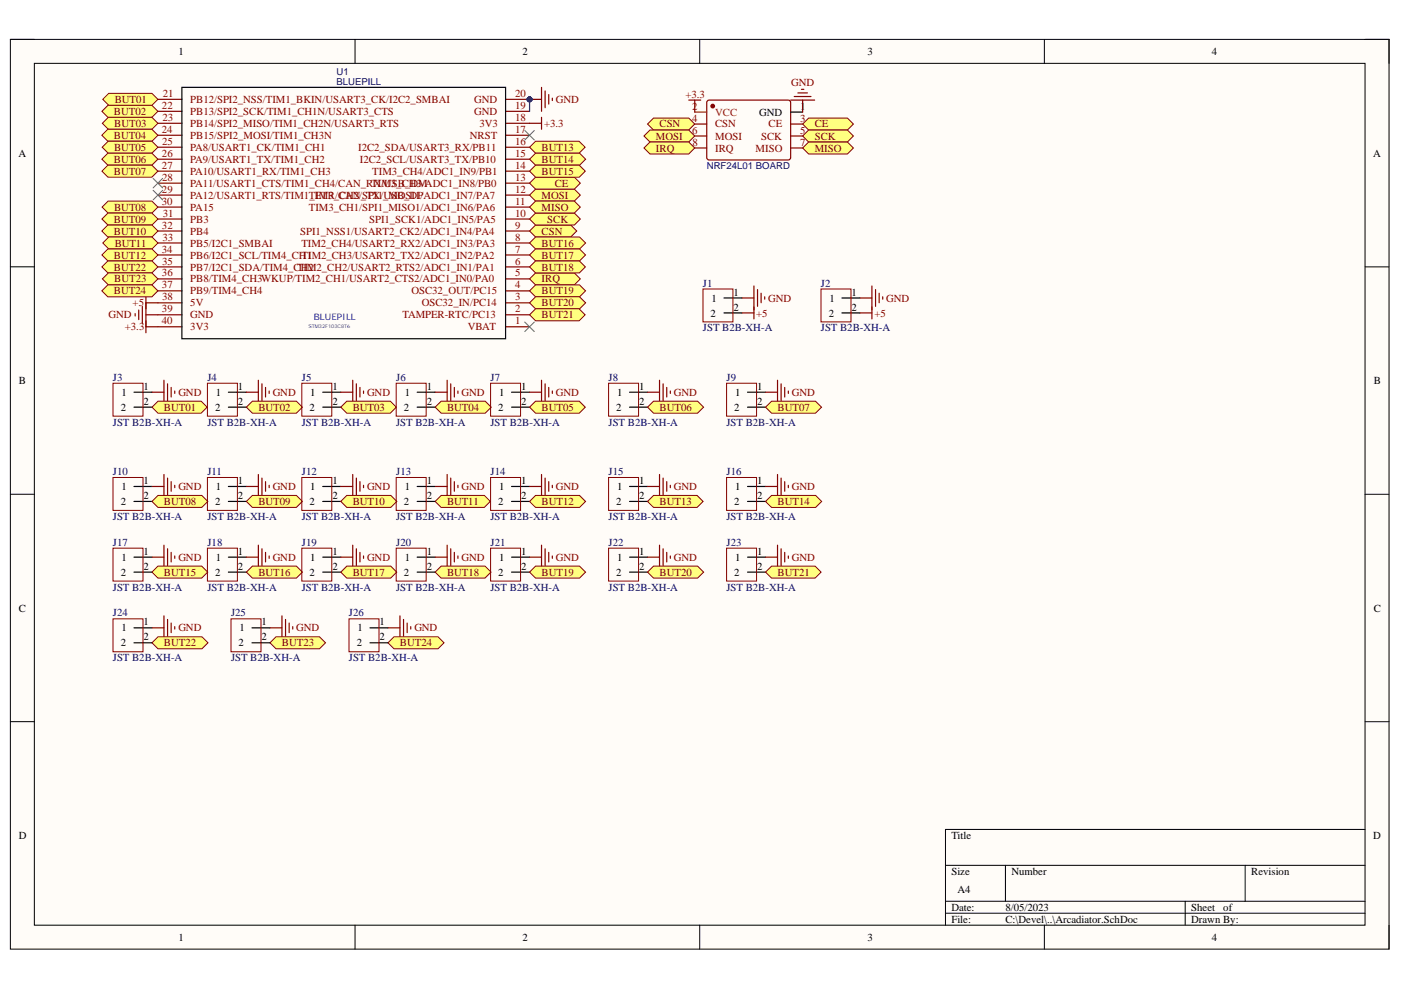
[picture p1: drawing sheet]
<svg xmlns="http://www.w3.org/2000/svg" width="297mm" height="210mm" viewBox="0 0 297 210" stroke-linecap="round" stroke-linejoin="round" font-family="sans-serif">
<path d="M2.2 8.4h292.3v192.8h-292.3z" fill-rule="evenodd" fill="#fffcf8"/>
<path d="M2.2 8.4h292.3v192.8h-292.3z" fill="none" stroke="#000" stroke-width=".21"/>
<path d="M7.3 13.4h282.1v182.8h-282.1z" fill-rule="evenodd" fill="#fffcf8"/>
<g fill="none" stroke="#000" stroke-width=".21">
<path d="M2.2 8.4h5.1M7.3 13.4h282.1v182.8h-282.1zM75.3 8.4v5M148.4 8.4v5M221.4 8.4v5M289.4 8.4h5.1v5M2.2 56.6h5.1M289.4 56.6h5.1M2.2 104.8h5.1M289.4 104.8h5.1M2.2 153h5.1M289.4 153h5.1"/>
<path d="M289.4 175.9h-88.9v20.3M75.3 196.2v5M148.4 196.2v5M200.5 183.5h88.9M200.5 191.1h88.9M200.5 193.6h88.9M213.2 183.5v7.6M221.4 196.2v5M251.3 191.1v5.1M264 183.5v7.6M294.5 196.2v5"/>
</g>
<circle cx="112.3" cy="21.1" r=".51" fill="#000080"/>
<circle cx="112.3" cy="21.1" r=".51" fill="none" stroke="#000080" stroke-width=".21"/>
<g fill="none" stroke="#800" stroke-width=".25">
<path d="M107.2 38.8h5.1M107.2 36.3h5.1M107.2 33.8h5.1M107.2 31.2h5.1M107.2 28.7h5.1M107.2 26.1h5.1M107.2 23.6h5.1M107.2 21.1h5.1M107.2 59.1h5.1M107.2 56.6h5.1M107.2 54.1h5.1M107.2 51.5h5.1"/>
<path d="M107.2 49h5.1M107.2 46.4h5.1M107.2 43.9h5.1M107.2 41.4h5.1M107.2 69.3h5.1M107.2 66.7h5.1M107.2 64.2h5.1M107.2 61.7h5.1"/>
</g>
<circle cx="112.3" cy="21.1" r=".51" fill="#000080"/>
<circle cx="112.3" cy="21.1" r=".51" fill="none" stroke="#000080" stroke-width=".21"/>
<g fill="none" stroke="#800" stroke-width=".25">
<path d="M33.5 21.1h5.1M33.5 23.6h5.1M33.5 26.1h5.1M33.5 28.7h5.1M33.5 31.2h5.1M33.5 33.8h5.1M33.5 36.3h5.1M33.5 38.8h5.1M149.9 21.5l.4-.3 17.1 .1 .2 .4v12l-.5 .2-17-.1-.3-.4zM33.5 41.4h5.1M33.5 43.9h5.1M33.5 46.4h5.1"/>
<path d="M33.5 49h5.1M33.5 51.5h5.1M33.5 54.1h5.1M33.5 56.6h5.1M33.5 59.1h5.1M33.5 61.7h5.1M33.5 64.2h5.1M33.5 66.7h5.1M33.5 69.3h5.1"/>
</g>
<path d="M38.6 18.5h68.6v53.3h-68.6z" fill="none" stroke="#000" stroke-width=".25"/>
<path d="M32.5 37.8l2 2M34.5 37.8l-2 2M32.5 40.4l2 2M34.5 40.4l-2 2" fill="none" stroke="#3c3" stroke-width=".21"/>
<circle cx="151.1" cy="22.5" r=".38" fill="#800"/>
<g fill="none" stroke="#800" stroke-width=".25">
<path d="M147.3 31.4h2.5M147.3 26.3h2.5M147.3 28.8h2.5M167.6 31.4h2.6M167.6 26.3h2.6M167.6 28.8h2.6"/>
<circle cx="151.1" cy="22.5" r=".38"/>
</g>
<path d="M147.3 23.8h2.5" fill="none" stroke="#f00" stroke-width=".25"/>
<path d="M167.6 23.8h2.6" fill="none" stroke="#000" stroke-width=".25"/>
<path d="M146 21.2h2.6M147.3 21.2v2.6M30.9 68v2.6M30.9 69.3h2.6" fill="none" stroke="#800000" stroke-width=".25"/>
<path d="M137.3 26.3l1.3-1.3h7.4l1.3 1.3-1.3 1.3h-7.4z" fill-rule="evenodd" fill="#ffff80"/>
<path d="M137.3 26.3l1.3-1.3h7.4l1.3 1.3-1.3 1.3h-7.4z" fill="none" stroke="#800000" stroke-width=".21"/>
<path d="M136.5 28.8l1.3-1.2h8.2l1.3 1.2-1.3 1.3h-8.2z" fill-rule="evenodd" fill="#ffff80"/>
<path d="M136.5 28.8l1.3-1.2h8.2l1.3 1.2-1.3 1.3h-8.2z" fill="none" stroke="#800000" stroke-width=".21"/>
<path d="M136.5 31.4l1.3-1.3h8.2l1.3 1.3-1.3 1.2h-8.2z" fill-rule="evenodd" fill="#ffff80"/>
<path d="M136.5 31.4l1.3-1.3h8.2l1.3 1.3-1.3 1.2h-8.2z" fill="none" stroke="#800000" stroke-width=".21"/>
<path d="M170.2 26.3l1.2-1.3h8.3l1.2 1.3-1.2 1.3h-8.3z" fill-rule="evenodd" fill="#ffff80"/>
<path d="M170.2 26.3l1.2-1.3h8.3l1.2 1.3-1.2 1.3h-8.3z" fill="none" stroke="#800000" stroke-width=".21"/>
<path d="M170.2 28.8l1.2-1.2h8.3l1.2 1.2-1.2 1.3h-8.3z" fill-rule="evenodd" fill="#ffff80"/>
<path d="M170.2 28.8l1.2-1.2h8.3l1.2 1.2-1.2 1.3h-8.3z" fill="none" stroke="#800000" stroke-width=".21"/>
<path d="M170.2 31.4l1.2-1.3h8.3l1.2 1.3-1.2 1.2h-8.3z" fill-rule="evenodd" fill="#ffff80"/>
<path d="M170.2 31.4l1.2-1.3h8.3l1.2 1.3-1.2 1.2h-8.3z" fill="none" stroke="#800000" stroke-width=".21"/>
<path d="M114.8 18.5v5.1M115.6 19.3v3.5M169.2 19.7h2M169.9 18.9h.5M112.3 21.1h2.5M116.3 20.1v2M117.1 20.8v.5M167.6 21.2h5.1M168.4 20.5h3.6M170.2 21.2v2.6" fill="none" stroke="#800000" stroke-width=".25"/>
<circle cx="112.3" cy="21.1" r=".51" fill="#000080"/>
<circle cx="112.3" cy="21.1" r=".51" fill="none" stroke="#000080" stroke-width=".21"/>
<path d="M112.3 26.1h2.5M114.8 24.9v2.5M30.9 62.9v2.6M30.9 64.2h2.6" fill="none" stroke="#800000" stroke-width=".25"/>
<path d="M111.3 27.7l2 2M113.3 27.7l-2 2M111.3 68.3l2 2M113.3 68.3l-2 2" fill="none" stroke="#3c3" stroke-width=".21"/>
<path d="M112.3 49l1.2-1.3h7.5l1.3 1.3-1.3 1.3h-7.5z" fill-rule="evenodd" fill="#ffff80"/>
<path d="M112.3 49l1.2-1.3h7.5l1.3 1.3-1.3 1.3h-7.5z" fill="none" stroke="#800000" stroke-width=".21"/>
<path d="M112.3 41.4l1.2-1.3h8.3l1.2 1.3-1.2 1.2h-8.3z" fill-rule="evenodd" fill="#ffff80"/>
<path d="M112.3 41.4l1.2-1.3h8.3l1.2 1.3-1.2 1.2h-8.3z" fill="none" stroke="#800000" stroke-width=".21"/>
<path d="M112.3 38.8l1.2-1.2h8.3l1.2 1.2-1.2 1.3h-8.3z" fill-rule="evenodd" fill="#ffff80"/>
<path d="M112.3 38.8l1.2-1.2h8.3l1.2 1.2-1.2 1.3h-8.3z" fill="none" stroke="#800000" stroke-width=".21"/>
<path d="M112.3 46.4l1.2-1.2h8.3l1.2 1.2-1.2 1.3h-8.3z" fill-rule="evenodd" fill="#ffff80"/>
<path d="M112.3 46.4l1.2-1.2h8.3l1.2 1.2-1.2 1.3h-8.3z" fill="none" stroke="#800000" stroke-width=".21"/>
<path d="M113.5 42.6h8.3l1.2 1.3-1.2 1.3h-8.3l-1.2-1.3z" fill-rule="evenodd" fill="#ffff80"/>
<path d="M113.5 42.6h8.3l1.2 1.3-1.2 1.3h-8.3l-1.2-1.3z" fill="none" stroke="#800000" stroke-width=".21"/>
<path d="M112.3 59.1l1.2-1.2h8.3l1.2 1.2-1.2 1.3h-8.3z" fill-rule="evenodd" fill="#ffff80"/>
<path d="M112.3 59.1l1.2-1.2h8.3l1.2 1.2-1.2 1.3h-8.3zM149 61.3h6.4v6.9h-6.4z" fill="none" stroke="#800000" stroke-width=".21"/>
<path d="M153.5 63.2h3.8M153.5 66.3h3.8" fill="none" stroke="#000" stroke-width=".25"/>
<path d="M28.7 66.5v.5M29.4 65.7v2.1M30.2 65v3.5M30.9 64.2v5.1M30.9 66.7h2.6" fill="none" stroke="#800000" stroke-width=".25"/>
<path d="M112.3 21.1v2.5" fill="none" stroke="#000080" stroke-width=".25"/>
<circle cx="112.3" cy="21.1" r=".51" fill="#000080"/>
<circle cx="112.3" cy="21.1" r=".51" fill="none" stroke="#000080" stroke-width=".21"/>
<path d="M178.5 63.2h3.8M178.5 66.3h3.8M28.4 83.2h3.8M28.4 86.3h3.8" fill="none" stroke="#000" stroke-width=".25"/>
<path d="M174.1 61.3h6.3v6.9h-6.3zM24 81.3h6.3v6.9h-6.3z" fill="none" stroke="#800000" stroke-width=".21"/>
<g fill="none" stroke="#800000" stroke-width=".25">
<path d="M157.3 66.3h2.5M157.3 63.2h2.5M159.8 60.6v7M160.6 61.4v3.5M161.4 62.2v2M162.1 62.9v.5M182.3 66.3h2.6M182.3 63.2h2.6M184.9 60.6v7M185.6 61.4v3.6M186.4 62.2v2M187.2 62.9v.5"/>
<path d="M32.2 83.2h2.6M34.8 80.6v5.1M35.5 81.4v3.5M36.3 82.1v2.1M37.1 82.9v.5"/>
</g>
<path d="M32.2 86.3l1.3-1.2h9.1l1.3 1.2-1.3 1.3h-9.1z" fill-rule="evenodd" fill="#ffff80"/>
<path d="M32.2 86.3l1.3-1.2h9.1l1.3 1.2-1.3 1.3h-9.1zM44 81.3h6.3v6.9h-6.3z" fill="none" stroke="#800000" stroke-width=".21"/>
<path d="M48.4 83.2h3.8M48.4 86.3h3.8" fill="none" stroke="#000" stroke-width=".25"/>
<path d="M52.2 83.2h2.6M54.8 80.6v5.1M55.5 81.4v3.5M56.3 82.1v2.1M57.1 82.9v.5" fill="none" stroke="#800000" stroke-width=".25"/>
<path d="M52.2 86.3l1.3-1.2h9.3l1.3 1.2-1.3 1.3h-9.3z" fill-rule="evenodd" fill="#ffff80"/>
<path d="M52.2 86.3l1.3-1.2h9.3l1.3 1.2-1.3 1.3h-9.3zM64 81.3h6.3v6.9h-6.3z" fill="none" stroke="#800000" stroke-width=".21"/>
<path d="M68.4 83.2h3.8M68.4 86.3h3.9" fill="none" stroke="#000" stroke-width=".25"/>
<path d="M72.2 83.2h2.6M74.8 80.6v5.1M75.6 81.4v3.5M76.3 82.1v2.1M77.1 82.9v.5" fill="none" stroke="#800000" stroke-width=".25"/>
<path d="M72.3 86.3l1.2-1.2h9.3l1.2 1.2-1.2 1.3h-9.3z" fill-rule="evenodd" fill="#ffff80"/>
<path d="M72.3 86.3l1.2-1.2h9.3l1.2 1.2-1.2 1.3h-9.3zM84 81.3h6.4v6.9h-6.4z" fill="none" stroke="#800000" stroke-width=".21"/>
<path d="M88.5 83.2h3.8M88.5 86.3h3.8" fill="none" stroke="#000" stroke-width=".25"/>
<path d="M92.3 83.2h2.5M94.8 80.6v5.1M95.6 81.4v3.5M96.3 82.1v2.1M97.1 82.9v.5" fill="none" stroke="#800000" stroke-width=".25"/>
<path d="M92.3 86.3l1.2-1.2h9.4l1.3 1.2-1.3 1.3h-9.4z" fill-rule="evenodd" fill="#ffff80"/>
<path d="M92.3 86.3l1.2-1.2h9.4l1.3 1.2-1.3 1.3h-9.4zM104 81.3h6.4v6.9h-6.4z" fill="none" stroke="#800000" stroke-width=".21"/>
<path d="M108.5 83.2h3.8M108.5 86.3h3.8" fill="none" stroke="#000" stroke-width=".25"/>
<path d="M112.3 83.2h2.5M114.8 80.6v5.1M115.6 81.4v3.5M116.3 82.1v2.1M117.1 82.9v.5" fill="none" stroke="#800000" stroke-width=".25"/>
<path d="M112.3 86.3l1.2-1.2h9.3l1.3 1.2-1.3 1.3h-9.3z" fill-rule="evenodd" fill="#ffff80"/>
<path d="M112.3 86.3l1.2-1.2h9.3l1.3 1.2-1.3 1.3h-9.3zM129 81.3h6.4v6.9h-6.4z" fill="none" stroke="#800000" stroke-width=".21"/>
<path d="M133.5 83.2h3.8M133.5 86.3h3.8" fill="none" stroke="#000" stroke-width=".25"/>
<path d="M137.3 83.2h2.5M139.8 80.6v5.1M140.6 81.4v3.5M141.4 82.1v2.1M142.1 82.9v.5" fill="none" stroke="#800000" stroke-width=".25"/>
<path d="M137.3 86.3l1.3-1.2h9.3l1.3 1.2-1.3 1.3h-9.3z" fill-rule="evenodd" fill="#ffff80"/>
<path d="M137.3 86.3l1.3-1.2h9.3l1.3 1.2-1.3 1.3h-9.3zM154.1 81.3h6.3v6.9h-6.3z" fill="none" stroke="#800000" stroke-width=".21"/>
<path d="M158.5 83.2h3.8M158.5 86.3h3.8" fill="none" stroke="#000" stroke-width=".25"/>
<path d="M162.3 83.2h2.6M164.9 80.6v5.1M165.6 81.4v3.5M166.4 82.1v2.1M167.1 82.9v.5" fill="none" stroke="#800000" stroke-width=".25"/>
<path d="M162.3 86.3l1.3-1.2h9.3l1.3 1.2-1.3 1.3h-9.3z" fill-rule="evenodd" fill="#ffff80"/>
<path d="M162.3 86.3l1.3-1.2h9.3l1.3 1.2-1.3 1.3h-9.3zM24 101.2h6.3v7h-6.3z" fill="none" stroke="#800000" stroke-width=".21"/>
<path d="M28.4 103.1h3.8M28.4 106.3h3.8" fill="none" stroke="#000" stroke-width=".25"/>
<path d="M32.2 103.1h2.6M34.8 100.6v5.1M35.5 101.4v3.5M36.3 102.1v2.1M37.1 102.9v.5" fill="none" stroke="#800000" stroke-width=".25"/>
<path d="M33.5 105h9.3l1.3 1.3-1.3 1.3h-9.3l-1.3-1.3z" fill-rule="evenodd" fill="#ffff80"/>
<path d="M33.5 105h9.3l1.3 1.3-1.3 1.3h-9.3l-1.3-1.3zM44 101.2h6.3v7h-6.3z" fill="none" stroke="#800000" stroke-width=".21"/>
<path d="M48.4 103.1h3.8M48.4 106.3h3.8" fill="none" stroke="#000" stroke-width=".25"/>
<path d="M52.2 103.1h2.6M54.8 100.6v5.1M55.5 101.4v3.5M56.3 102.1v2.1M57.1 102.9v.5" fill="none" stroke="#800000" stroke-width=".25"/>
<path d="M52.2 106.3l1.3-1.3h9.3l1.3 1.3-1.3 1.3h-9.3z" fill-rule="evenodd" fill="#ffff80"/>
<path d="M52.2 106.3l1.3-1.3h9.3l1.3 1.3-1.3 1.3h-9.3zM64 101.2h6.3v7h-6.3z" fill="none" stroke="#800000" stroke-width=".21"/>
<path d="M68.4 103.1h3.9M68.4 106.3h3.9" fill="none" stroke="#000" stroke-width=".25"/>
<path d="M72.3 103.1h2.5M74.8 100.6v5.1M75.6 101.4v3.5M76.3 102.1v2.1M77.1 102.9v.5" fill="none" stroke="#800000" stroke-width=".25"/>
<path d="M73.5 105h9.4l1.2 1.3-1.2 1.3h-9.4l-1.2-1.3z" fill-rule="evenodd" fill="#ffff80"/>
<path d="M73.5 105h9.4l1.2 1.3-1.2 1.3h-9.4l-1.2-1.3zM84 101.2h6.4v7h-6.4z" fill="none" stroke="#800000" stroke-width=".21"/>
<path d="M88.5 103.1h3.8M88.5 106.3h3.8" fill="none" stroke="#000" stroke-width=".25"/>
<path d="M92.3 103.1h2.5M94.8 100.6v5.1M95.6 101.4v3.5M96.3 102.1v2.1M97.1 102.9v.5" fill="none" stroke="#800000" stroke-width=".25"/>
<path d="M93.5 105h9.2l1.3 1.3-1.3 1.3h-9.2l-1.2-1.3z" fill-rule="evenodd" fill="#ffff80"/>
<path d="M93.5 105h9.2l1.3 1.3-1.3 1.3h-9.2l-1.2-1.3zM104 101.2h6.4v7h-6.4z" fill="none" stroke="#800000" stroke-width=".21"/>
<path d="M108.5 103.1h3.8M108.5 106.3h3.8" fill="none" stroke="#000" stroke-width=".25"/>
<path d="M112.3 103.1h2.5M114.8 100.6v5.1M115.6 101.4v3.5M116.3 102.1v2.1M117.1 102.9v.5" fill="none" stroke="#800000" stroke-width=".25"/>
<path d="M113.5 105h9.4l1.2 1.3-1.2 1.3h-9.4l-1.2-1.3z" fill-rule="evenodd" fill="#ffff80"/>
<path d="M113.5 105h9.4l1.2 1.3-1.2 1.3h-9.4l-1.2-1.3zM129 101.2h6.4v7h-6.4z" fill="none" stroke="#800000" stroke-width=".21"/>
<path d="M133.5 103.1h3.8M133.5 106.3h3.8" fill="none" stroke="#000" stroke-width=".25"/>
<path d="M137.3 103.1h2.5M139.8 100.6v5.1M140.6 101.4v3.5M141.4 102.1v2.1M142.1 102.9v.5" fill="none" stroke="#800000" stroke-width=".25"/>
<path d="M137.3 106.3l1.3-1.3h9.2l1.3 1.3-1.3 1.3h-9.2z" fill-rule="evenodd" fill="#ffff80"/>
<path d="M137.3 106.3l1.3-1.3h9.2l1.3 1.3-1.3 1.3h-9.2zM154.1 101.2h6.3v7h-6.3z" fill="none" stroke="#800000" stroke-width=".21"/>
<path d="M158.5 103.1h3.8M158.5 106.3h3.8" fill="none" stroke="#000" stroke-width=".25"/>
<path d="M162.3 103.1h2.6M164.9 100.6v5.1M165.6 101.4v3.5M166.4 102.1v2.1M167.1 102.9v.5" fill="none" stroke="#800000" stroke-width=".25"/>
<path d="M162.3 106.3l1.3-1.3h9.3l1.3 1.3-1.3 1.3h-9.3z" fill-rule="evenodd" fill="#ffff80"/>
<path d="M24 116.2h6.3v7h-6.3zM162.3 106.3l1.3-1.3h9.3l1.3 1.3-1.3 1.3h-9.3z" fill="none" stroke="#800000" stroke-width=".21"/>
<path d="M28.4 118.1h3.8M28.4 121.3h3.8" fill="none" stroke="#000" stroke-width=".25"/>
<path d="M32.2 118.1h2.6M34.8 115.6v5.1M35.5 116.4v3.5M36.3 117.1v2M37.1 117.9v.5" fill="none" stroke="#800000" stroke-width=".25"/>
<path d="M33.5 120h9.3l1.2 1.3-1.2 1.3h-9.3l-1.3-1.3z" fill-rule="evenodd" fill="#ffff80"/>
<path d="M44 116.2h6.3v7h-6.3zM33.5 120h9.3l1.2 1.3-1.2 1.3h-9.3l-1.3-1.3z" fill="none" stroke="#800000" stroke-width=".21"/>
<path d="M48.4 118.1h3.8M48.4 121.3h3.8" fill="none" stroke="#000" stroke-width=".25"/>
<path d="M52.2 118.1h2.6M54.8 115.6v5.1M55.5 116.4v3.5M56.3 117.1v2M57.1 117.9v.5" fill="none" stroke="#800000" stroke-width=".25"/>
<path d="M52.2 121.3l1.3-1.3h9.3l1.3 1.3-1.3 1.3h-9.3z" fill-rule="evenodd" fill="#ffff80"/>
<path d="M64 116.2h6.3v7h-6.3zM52.2 121.3l1.3-1.3h9.3l1.3 1.3-1.3 1.3h-9.3z" fill="none" stroke="#800000" stroke-width=".21"/>
<path d="M68.4 118.1h3.9M68.4 121.3h3.9" fill="none" stroke="#000" stroke-width=".25"/>
<path d="M72.3 118.1h2.5M74.8 115.6v5.1M75.6 116.4v3.5M76.3 117.1v2M77.1 117.9v.5" fill="none" stroke="#800000" stroke-width=".25"/>
<path d="M73.5 120h9.3l1.3 1.3-1.3 1.3h-9.3l-1.2-1.3z" fill-rule="evenodd" fill="#ffff80"/>
<path d="M84 116.2h6.4v7h-6.4zM73.5 120h9.3l1.3 1.3-1.3 1.3h-9.3l-1.2-1.3z" fill="none" stroke="#800000" stroke-width=".21"/>
<path d="M88.5 118.1h3.8M88.5 121.3h3.8" fill="none" stroke="#000" stroke-width=".25"/>
<path d="M92.3 118.1h2.5M94.8 115.6v5.1M95.6 116.4v3.5M96.3 117.1v2M97.1 117.9v.5" fill="none" stroke="#800000" stroke-width=".25"/>
<path d="M93.5 120h9.3l1.3 1.3-1.3 1.3h-9.3l-1.2-1.3z" fill-rule="evenodd" fill="#ffff80"/>
<path d="M104 116.2h6.4v7h-6.4zM93.5 120h9.3l1.3 1.3-1.3 1.3h-9.3l-1.2-1.3z" fill="none" stroke="#800000" stroke-width=".21"/>
<path d="M108.5 118.1h3.8M108.5 121.3h3.8" fill="none" stroke="#000" stroke-width=".25"/>
<path d="M112.3 118.1h2.5M114.8 115.6v5.1M115.6 116.4v3.5M116.3 117.1v2M117.1 117.9v.5" fill="none" stroke="#800000" stroke-width=".25"/>
<path d="M113.5 120h9.4l1.2 1.3-1.2 1.3h-9.4l-1.2-1.3z" fill-rule="evenodd" fill="#ffff80"/>
<path d="M129 116.2h6.4v7h-6.4zM113.5 120h9.4l1.2 1.3-1.2 1.3h-9.4l-1.2-1.3z" fill="none" stroke="#800000" stroke-width=".21"/>
<path d="M133.5 118.1h3.8M133.5 121.3h3.8" fill="none" stroke="#000" stroke-width=".25"/>
<path d="M137.3 118.1h2.5M139.8 115.6v5.1M140.6 116.4v3.5M141.4 117.1v2M142.1 117.9v.5" fill="none" stroke="#800000" stroke-width=".25"/>
<path d="M137.3 121.3l1.3-1.3h9.3l1.3 1.3-1.3 1.3h-9.3z" fill-rule="evenodd" fill="#ffff80"/>
<path d="M154.1 116.2h6.3v7h-6.3zM137.3 121.3l1.3-1.3h9.3l1.3 1.3-1.3 1.3h-9.3z" fill="none" stroke="#800000" stroke-width=".21"/>
<path d="M158.5 118.1h3.8M158.5 121.3h3.8" fill="none" stroke="#000" stroke-width=".25"/>
<path d="M162.3 118.1h2.6M164.9 115.6v5.1M165.6 116.4v3.5M166.4 117.1v2M167.1 117.9v.5" fill="none" stroke="#800000" stroke-width=".25"/>
<path d="M162.3 121.3l1.3-1.3h9.2l1.3 1.3-1.3 1.3h-9.2z" fill-rule="evenodd" fill="#ffff80"/>
<path d="M24 131.2h6.3v7h-6.3zM162.3 121.3l1.3-1.3h9.2l1.3 1.3-1.3 1.3h-9.2z" fill="none" stroke="#800000" stroke-width=".21"/>
<path d="M28.4 133.1h3.8M28.4 136.3h3.8" fill="none" stroke="#000" stroke-width=".25"/>
<path d="M32.2 133.1h2.6M34.8 130.6v5.1M35.5 131.3v3.6M36.3 132.1v2M37.1 132.9v.5" fill="none" stroke="#800000" stroke-width=".25"/>
<path d="M32.2 136.3l1.3-1.3h9.3l1.3 1.3-1.3 1.3h-9.3z" fill-rule="evenodd" fill="#ffff80"/>
<path d="M32.2 136.3l1.3-1.3h9.3l1.3 1.3-1.3 1.3h-9.3zM49 131.2h6.3v7h-6.3z" fill="none" stroke="#800000" stroke-width=".21"/>
<path d="M53.4 133.1h3.8M53.4 136.3h3.8" fill="none" stroke="#000" stroke-width=".25"/>
<path d="M57.2 133.1h2.6M59.8 130.6v5.1M60.5 131.3v3.6M61.3 132.1v2M62.1 132.9v.5" fill="none" stroke="#800000" stroke-width=".25"/>
<path d="M57.2 136.3l1.3-1.3h9.2l1.3 1.3-1.3 1.3h-9.2z" fill-rule="evenodd" fill="#ffff80"/>
<path d="M57.2 136.3l1.3-1.3h9.2l1.3 1.3-1.3 1.3h-9.2zM74 131.2h6.4v7h-6.4z" fill="none" stroke="#800000" stroke-width=".21"/>
<path d="M78.4 133.1h3.9M78.4 136.3h3.9" fill="none" stroke="#000" stroke-width=".25"/>
<path d="M82.3 133.1h2.5M84.8 130.6v5.1M85.6 131.3v3.6M86.3 132.1v2M87.1 132.9v.5" fill="none" stroke="#800000" stroke-width=".25"/>
<path d="M82.3 136.3l1.2-1.3h9.4l1.2 1.3-1.2 1.3h-9.4z" fill-rule="evenodd" fill="#ffff80"/>
<path d="M82.3 136.3l1.2-1.3h9.4l1.2 1.3-1.2 1.3h-9.4z" fill="none" stroke="#800000" stroke-width=".21"/>
<path d="M21.8 21.1l1.3-1.3h9.1l1.3 1.3-1.3 1.2h-9.1z" fill-rule="evenodd" fill="#ffff80"/>
<path d="M21.8 21.1l1.3-1.3h9.1l1.3 1.3-1.3 1.2h-9.1z" fill="none" stroke="#800000" stroke-width=".21"/>
<path d="M21.6 23.6l1.3-1.3h9.3l1.3 1.3-1.3 1.3h-9.3z" fill-rule="evenodd" fill="#ffff80"/>
<path d="M21.6 23.6l1.3-1.3h9.3l1.3 1.3-1.3 1.3h-9.3z" fill="none" stroke="#800000" stroke-width=".21"/>
<path d="M21.7 26.1l1.3-1.2h9.2l1.3 1.2-1.3 1.3h-9.2z" fill-rule="evenodd" fill="#ffff80"/>
<path d="M21.7 26.1l1.3-1.2h9.2l1.3 1.2-1.3 1.3h-9.2z" fill="none" stroke="#800000" stroke-width=".21"/>
<path d="M21.6 28.7l1.3-1.3h9.3l1.3 1.3-1.3 1.2h-9.3z" fill-rule="evenodd" fill="#ffff80"/>
<path d="M21.6 28.7l1.3-1.3h9.3l1.3 1.3-1.3 1.2h-9.3z" fill="none" stroke="#800000" stroke-width=".21"/>
<path d="M21.7 31.2l1.2-1.3h9.3l1.3 1.3-1.3 1.3h-9.3z" fill-rule="evenodd" fill="#ffff80"/>
<path d="M21.7 31.2l1.2-1.3h9.3l1.3 1.3-1.3 1.3h-9.3z" fill="none" stroke="#800000" stroke-width=".21"/>
<path d="M22.9 32.5h9.3l1.3 1.3-1.3 1.2h-9.3l-1.3-1.2z" fill-rule="evenodd" fill="#ffff80"/>
<path d="M22.9 32.5h9.3l1.3 1.3-1.3 1.2h-9.3l-1.3-1.2z" fill="none" stroke="#800000" stroke-width=".21"/>
<path d="M21.6 36.3l1.3-1.3h9.3l1.3 1.3-1.3 1.3h-9.3z" fill-rule="evenodd" fill="#ffff80"/>
<path d="M21.6 36.3l1.3-1.3h9.3l1.3 1.3-1.3 1.3h-9.3z" fill="none" stroke="#800000" stroke-width=".21"/>
<path d="M21.6 43.9l1.3-1.3h9.3l1.3 1.3-1.3 1.3h-9.3z" fill-rule="evenodd" fill="#ffff80"/>
<path d="M21.6 43.9l1.3-1.3h9.3l1.3 1.3-1.3 1.3h-9.3z" fill="none" stroke="#800000" stroke-width=".21"/>
<path d="M21.6 46.4l1.3-1.2h9.3l1.3 1.2-1.3 1.3h-9.3z" fill-rule="evenodd" fill="#ffff80"/>
<path d="M21.6 46.4l1.3-1.2h9.3l1.3 1.2-1.3 1.3h-9.3z" fill="none" stroke="#800000" stroke-width=".21"/>
<path d="M21.6 49l1.3-1.3h9.3l1.3 1.3-1.3 1.3h-9.3z" fill-rule="evenodd" fill="#ffff80"/>
<path d="M21.6 49l1.3-1.3h9.3l1.3 1.3-1.3 1.3h-9.3z" fill="none" stroke="#800000" stroke-width=".21"/>
<path d="M21.8 51.5l1.3-1.2h9.1l1.3 1.2-1.3 1.3h-9.1z" fill-rule="evenodd" fill="#ffff80"/>
<path d="M21.8 51.5l1.3-1.2h9.1l1.3 1.2-1.3 1.3h-9.1z" fill="none" stroke="#800000" stroke-width=".21"/>
<path d="M21.6 54.1l1.3-1.3h9.3l1.3 1.3-1.3 1.2h-9.3z" fill-rule="evenodd" fill="#ffff80"/>
<path d="M21.6 54.1l1.3-1.3h9.3l1.3 1.3-1.3 1.2h-9.3z" fill="none" stroke="#800000" stroke-width=".21"/>
<path d="M112.3 31.2l1.2-1.3h9.3l1.3 1.3-1.3 1.3h-9.3z" fill-rule="evenodd" fill="#ffff80"/>
<path d="M112.3 31.2l1.2-1.3h9.3l1.3 1.3-1.3 1.3h-9.3z" fill="none" stroke="#800000" stroke-width=".21"/>
<path d="M113.5 32.5h9.4l1.3 1.3-1.3 1.2h-9.4l-1.2-1.2z" fill-rule="evenodd" fill="#ffff80"/>
<path d="M113.5 32.5h9.4l1.3 1.3-1.3 1.2h-9.4l-1.2-1.2z" fill="none" stroke="#800000" stroke-width=".21"/>
<path d="M112.3 36.3l1.2-1.3h9.3l1.3 1.3-1.3 1.3h-9.3z" fill-rule="evenodd" fill="#ffff80"/>
<path d="M112.3 36.3l1.2-1.3h9.3l1.3 1.3-1.3 1.3h-9.3z" fill="none" stroke="#800000" stroke-width=".21"/>
<path d="M112.3 51.5l1.2-1.2h9.4l1.3 1.2-1.3 1.3h-9.4z" fill-rule="evenodd" fill="#ffff80"/>
<path d="M112.3 51.5l1.2-1.2h9.4l1.3 1.2-1.3 1.3h-9.4z" fill="none" stroke="#800000" stroke-width=".21"/>
<path d="M113.5 52.8h9.4l1.2 1.3-1.2 1.2h-9.4l-1.2-1.2z" fill-rule="evenodd" fill="#ffff80"/>
<path d="M113.5 52.8h9.4l1.2 1.3-1.2 1.2h-9.4l-1.2-1.2z" fill="none" stroke="#800000" stroke-width=".21"/>
<path d="M112.3 56.6l1.2-1.3h9.3l1.3 1.3-1.3 1.3h-9.3z" fill-rule="evenodd" fill="#ffff80"/>
<path d="M112.3 56.6l1.2-1.3h9.3l1.3 1.3-1.3 1.3h-9.3z" fill="none" stroke="#800000" stroke-width=".21"/>
<path d="M112.3 61.7l1.2-1.3h9.4l1.2 1.3-1.2 1.2h-9.4z" fill-rule="evenodd" fill="#ffff80"/>
<path d="M112.3 61.7l1.2-1.3h9.4l1.2 1.3-1.2 1.2h-9.4z" fill="none" stroke="#800000" stroke-width=".21"/>
<path d="M113.5 62.9h9.4l1.3 1.3-1.3 1.3h-9.4l-1.2-1.3z" fill-rule="evenodd" fill="#ffff80"/>
<path d="M113.5 62.9h9.4l1.3 1.3-1.3 1.3h-9.4l-1.2-1.3z" fill="none" stroke="#800000" stroke-width=".21"/>
<path d="M112.3 66.7l1.2-1.2h9.3l1.3 1.2-1.3 1.3h-9.3z" fill-rule="evenodd" fill="#ffff80"/>
<path d="M112.3 66.7l1.2-1.2h9.3l1.3 1.2-1.3 1.3h-9.3z" fill="none" stroke="#800000" stroke-width=".21"/>
<path d="M21.6 56.6l1.3-1.3h9.3l1.3 1.3-1.3 1.3h-9.3z" fill-rule="evenodd" fill="#ffff80"/>
<path d="M21.6 56.6l1.3-1.3h9.3l1.3 1.3-1.3 1.3h-9.3z" fill="none" stroke="#800000" stroke-width=".21"/>
<path d="M21.7 59.1l1.3-1.2h9.2l1.3 1.2-1.3 1.3h-9.2z" fill-rule="evenodd" fill="#ffff80"/>
<path d="M21.7 59.1l1.3-1.2h9.2l1.3 1.2-1.3 1.3h-9.2z" fill="none" stroke="#800000" stroke-width=".21"/>
<path d="M21.6 61.7l1.3-1.3h9.3l1.3 1.3-1.3 1.2h-9.3z" fill-rule="evenodd" fill="#ffff80"/>
<path d="M21.6 61.7l1.3-1.3h9.3l1.3 1.3-1.3 1.2h-9.3z" fill="none" stroke="#800000" stroke-width=".21"/>
<g font-size="2.3">
<text x="37.9" y="11.7">1</text>
<text x="110.8" y="11.7">2</text>
<text x="183.9" y="11.7">3</text>
<text x="256.9" y="11.7">4</text>
<text x="169.6" y="23.2">1</text>
<text x="161" y="24.5">GND</text>
<text x="3.9" y="33.2">A</text>
<text x="291.1" y="33.2">A</text>
<text x="150.8" y="63.9">1</text>
<text x="155.5" y="62.7">1</text>
<text x="155.5" y="65.8">2</text>
<text x="175.9" y="63.9">1</text>
<text x="180.6" y="62.7">1</text>
<text x="180.6" y="65.8">2</text>
<text x="150.7" y="67.1">2</text>
<text x="175.7" y="67.1">2</text>
<text x="4" y="81.4">B</text>
<text x="25.8" y="83.9">1</text>
<text x="30.5" y="82.7">1</text>
<text x="45.8" y="83.9">1</text>
<text x="50.5" y="82.7">1</text>
<text x="65.8" y="83.9">1</text>
<text x="70.5" y="82.7">1</text>
<text x="85.8" y="83.9">1</text>
<text x="90.5" y="82.7">1</text>
<text x="105.8" y="83.9">1</text>
<text x="110.5" y="82.7">1</text>
<text x="130.8" y="83.9">1</text>
<text x="135.5" y="82.7">1</text>
<text x="155.9" y="83.9">1</text>
<text x="160.5" y="82.7">1</text>
<text x="291.2" y="81.4">B</text>
<text x="25.6" y="87.1">2</text>
<text x="30.5" y="85.8">2</text>
<text x="45.6" y="87.1">2</text>
<text x="50.5" y="85.8">2</text>
<text x="65.6" y="87.1">2</text>
<text x="70.5" y="85.8">2</text>
<text x="85.6" y="87.1">2</text>
<text x="90.5" y="85.8">2</text>
<text x="105.6" y="87.1">2</text>
<text x="110.5" y="85.8">2</text>
<text x="130.7" y="87.1">2</text>
<text x="135.5" y="85.8">2</text>
<text x="155.6" y="87.1">2</text>
<text x="160.5" y="85.8">2</text>
<text x="25.6" y="107.1">2</text>
<text x="25.8" y="103.9">1</text>
<text x="30.5" y="102.6">1</text>
<text x="30.5" y="105.8">2</text>
<text x="45.6" y="107.1">2</text>
<text x="45.8" y="103.9">1</text>
<text x="50.5" y="102.6">1</text>
<text x="50.5" y="105.8">2</text>
<text x="65.6" y="107.1">2</text>
<text x="65.8" y="103.9">1</text>
<text x="70.5" y="102.6">1</text>
<text x="70.5" y="105.8">2</text>
<text x="85.6" y="107.1">2</text>
<text x="85.8" y="103.9">1</text>
<text x="90.5" y="102.6">1</text>
<text x="90.5" y="105.8">2</text>
<text x="105.6" y="107.1">2</text>
<text x="105.8" y="103.9">1</text>
<text x="110.5" y="102.6">1</text>
<text x="110.5" y="105.8">2</text>
<text x="130.7" y="107.1">2</text>
<text x="130.8" y="103.9">1</text>
<text x="135.5" y="102.6">1</text>
<text x="135.5" y="105.8">2</text>
<text x="155.6" y="107.1">2</text>
<text x="155.9" y="103.9">1</text>
<text x="160.5" y="102.6">1</text>
<text x="160.5" y="105.8">2</text>
<text x="25.8" y="118.9">1</text>
<text x="30.5" y="117.6">1</text>
<text x="45.8" y="118.9">1</text>
<text x="50.5" y="117.6">1</text>
<text x="65.8" y="118.9">1</text>
<text x="70.5" y="117.6">1</text>
<text x="85.8" y="118.9">1</text>
<text x="90.5" y="117.6">1</text>
<text x="105.8" y="118.9">1</text>
<text x="110.5" y="117.6">1</text>
<text x="130.8" y="118.9">1</text>
<text x="135.5" y="117.6">1</text>
<text x="155.9" y="118.9">1</text>
<text x="160.5" y="117.6">1</text>
<text x="25.6" y="122.1">2</text>
<text x="30.5" y="120.8">2</text>
<text x="45.6" y="122.1">2</text>
<text x="50.5" y="120.8">2</text>
<text x="65.6" y="122.1">2</text>
<text x="70.5" y="120.8">2</text>
<text x="85.6" y="122.1">2</text>
<text x="90.5" y="120.8">2</text>
<text x="105.6" y="122.1">2</text>
<text x="110.5" y="120.8">2</text>
<text x="130.7" y="122.1">2</text>
<text x="135.5" y="120.8">2</text>
<text x="155.6" y="122.1">2</text>
<text x="160.5" y="120.8">2</text>
<text x="4" y="129.7">C</text>
<text x="291.2" y="129.7">C</text>
<text x="25.6" y="137">2</text>
<text x="25.8" y="133.9">1</text>
<text x="30.5" y="132.6">1</text>
<text x="30.5" y="135.8">2</text>
<text x="50.6" y="137">2</text>
<text x="50.8" y="133.9">1</text>
<text x="55.4" y="132.6">1</text>
<text x="55.4" y="135.8">2</text>
<text x="75.6" y="137">2</text>
<text x="75.8" y="133.9">1</text>
<text x="80.5" y="132.6">1</text>
<text x="80.5" y="135.8">2</text>
<text x="4" y="177.9">D</text>
<text x="201.7" y="177.9">Title</text>
<text x="291.2" y="177.9">D</text>
<text x="201.7" y="185.5">Size</text>
<text x="214.4" y="185.5">Number</text>
<text x="265.3" y="185.5">Revision</text>
<text x="203" y="189.3">A4</text>
<text x="201.7" y="193.1">Date:</text>
<text x="201.7" y="195.6">File:</text>
<text x="213.2" y="193.1">8/05/2023</text>
<text x="213.2" y="195.6">C:\Devel\..\Arcadiator.SchDoc</text>
<text x="252.5" y="193.1">Sheet</text>
<text x="252.5" y="195.6">Drawn By:</text>
<text x="259.4" y="193.1">of</text>
<text x="37.9" y="199.5">1</text>
<text x="110.8" y="199.5">2</text>
<text x="183.9" y="199.5">3</text>
<text x="256.9" y="199.5">4</text>
</g>
<g font-size="2.3" fill="#800000">
<text x="24.3" y="21.8">BUT01</text>
<text x="117.9" y="21.8">GND</text>
<text x="145.3" y="20.7">+3.3</text>
<text x="167.7" y="18.2">GND</text>
<text x="24.2" y="24.4">BUT02</text>
<text x="24.2" y="29.4">BUT04</text>
<text x="24.2" y="26.9">BUT03</text>
<text x="115.3" y="26.9">+3.3</text>
<text x="139.1" y="29.6">MOSI</text>
<text x="139.8" y="27">CSN</text>
<text x="172.7" y="27">CE</text>
<text x="172.7" y="29.6">SCK</text>
<text x="24.2" y="34.5">BUT06</text>
<text x="24.2" y="32">BUT05</text>
<text x="114.8" y="32">BUT13</text>
<text x="114.8" y="34.5">BUT14</text>
<text x="139.1" y="32.1">IRQ</text>
<text x="172.7" y="32.1">MISO</text>
<text x="24.2" y="37">BUT07</text>
<text x="114.8" y="37">BUT15</text>
<text x="117.6" y="39.6">CE</text>
<text x="24.2" y="47.2">BUT09</text>
<text x="24.2" y="44.6">BUT08</text>
<text x="114.8" y="42.1">MOSI</text>
<text x="114.8" y="44.6">MISO</text>
<text x="116" y="47.2">SCK</text>
<text x="24.2" y="49.8">BUT10</text>
<text x="24.3" y="52.3">BUT11</text>
<text x="114.8" y="49.8">CSN</text>
<text x="114.8" y="52.3">BUT16</text>
<text x="24.2" y="54.8">BUT12</text>
<text x="24.2" y="57.4">BUT22</text>
<text x="24.2" y="59.9">BUT23</text>
<text x="114.8" y="59.9">IRQ</text>
<text x="114.8" y="54.8">BUT17</text>
<text x="114.8" y="57.4">BUT18</text>
<text x="24.2" y="62.4">BUT24</text>
<text x="28.1" y="65">+5</text>
<text x="114.8" y="62.4">BUT19</text>
<text x="114.8" y="65">BUT20</text>
<text x="162.9" y="63.9">GND</text>
<text x="187.9" y="63.9">GND</text>
<text x="23" y="67.5">GND</text>
<text x="26.5" y="70">+3.3</text>
<text x="114.8" y="67.5">BUT21</text>
<text x="160.3" y="67.1">+5</text>
<text x="185.4" y="67.1">+5</text>
<text x="37.8" y="83.9">GND</text>
<text x="57.8" y="83.9">GND</text>
<text x="77.8" y="83.9">GND</text>
<text x="97.9" y="83.9">GND</text>
<text x="117.9" y="83.9">GND</text>
<text x="142.9" y="83.9">GND</text>
<text x="167.9" y="83.9">GND</text>
<text x="34.8" y="87.1">BUT01</text>
<text x="54.8" y="87.1">BUT02</text>
<text x="74.8" y="87.1">BUT03</text>
<text x="94.8" y="87.1">BUT04</text>
<text x="114.8" y="87.1">BUT05</text>
<text x="139.8" y="87.1">BUT06</text>
<text x="164.9" y="87.1">BUT07</text>
<text x="34.8" y="107.1">BUT08</text>
<text x="37.8" y="103.9">GND</text>
<text x="54.8" y="107.1">BUT09</text>
<text x="57.8" y="103.9">GND</text>
<text x="74.8" y="107.1">BUT10</text>
<text x="77.8" y="103.9">GND</text>
<text x="94.8" y="107.1">BUT11</text>
<text x="97.9" y="103.9">GND</text>
<text x="114.8" y="107.1">BUT12</text>
<text x="117.9" y="103.9">GND</text>
<text x="139.8" y="107.1">BUT13</text>
<text x="142.9" y="103.9">GND</text>
<text x="164.9" y="107.1">BUT14</text>
<text x="167.9" y="103.9">GND</text>
<text x="37.8" y="118.9">GND</text>
<text x="57.8" y="118.9">GND</text>
<text x="77.8" y="118.9">GND</text>
<text x="97.9" y="118.9">GND</text>
<text x="117.9" y="118.9">GND</text>
<text x="142.9" y="118.9">GND</text>
<text x="167.9" y="118.9">GND</text>
<text x="34.8" y="122.1">BUT15</text>
<text x="54.8" y="122.1">BUT16</text>
<text x="74.8" y="122.1">BUT17</text>
<text x="94.8" y="122.1">BUT18</text>
<text x="114.8" y="122.1">BUT19</text>
<text x="139.8" y="122.1">BUT20</text>
<text x="164.9" y="122.1">BUT21</text>
<text x="34.8" y="137">BUT22</text>
<text x="37.8" y="133.9">GND</text>
<text x="59.8" y="137">BUT23</text>
<text x="62.8" y="133.9">GND</text>
<text x="84.8" y="137">BUT24</text>
<text x="87.8" y="133.9">GND</text>
</g>
<g font-size="2.3" fill="#800">
<text x="34.3" y="23.1">22</text>
<text x="34.5" y="20.5">21</text>
<text x="40.3" y="21.8">PB12/SPI2_NSS/TIM1_BKIN/USART3_CK/I2C2_SMBAI</text>
<text x="100.5" y="21.8">GND</text>
<text x="109.2" y="23.1">19</text>
<text x="109.2" y="20.5">20</text>
<text x="34.3" y="28.2">24</text>
<text x="34.4" y="25.6">23</text>
<text x="40.3" y="24.4">PB13/SPI2_SCK/TIM1_CH1N/USART3_CTS</text>
<text x="40.3" y="26.9">PB14/SPI2_MISO/TIM1_CH2N/USART3_RTS</text>
<text x="40.3" y="29.4">PB15/SPI2_MOSI/TIM1_CH3N</text>
<text x="99.6" y="29.4">NRST</text>
<text x="100.5" y="24.4">GND</text>
<text x="101.6" y="26.9">3V3</text>
<text x="109.2" y="28.2">17</text>
<text x="109.2" y="25.6">18</text>
<text x="146.7" y="25.8">4</text>
<text x="146.8" y="28.3">6</text>
<text x="151.6" y="27">CSN</text>
<text x="151.6" y="29.6">MOSI</text>
<text x="161.4" y="29.6">SCK</text>
<text x="163" y="27">CE</text>
<text x="169.6" y="28.3">5</text>
<text x="169.6" y="25.8">3</text>
<text x="34.3" y="33.2">26</text>
<text x="34.3" y="35.8">27</text>
<text x="34.4" y="30.7">25</text>
<text x="40.3" y="32">PA8/USART1_CK/TIM1_CH1</text>
<text x="40.3" y="34.5">PA9/USART1_TX/TIM1_CH2</text>
<text x="76" y="32">I2C2_SDA/USART3_RX/PB11</text>
<text x="76.3" y="34.5">I2C2_SCL/USART3_TX/PB10</text>
<text x="109.2" y="35.8">14</text>
<text x="109.2" y="33.2">15</text>
<text x="109.2" y="30.7">16</text>
<text x="146.8" y="30.9">8</text>
<text x="151.6" y="32.1">IRQ</text>
<text x="160.2" y="32.1">MISO</text>
<text x="169.6" y="30.9">7</text>
<text x="34.3" y="40.8">29</text>
<text x="34.4" y="38.3">28</text>
<text x="40.3" y="37">PA10/USART1_RX/TIM1_CH3</text>
<text x="40.3" y="39.6">PA11/USART1_CTS/TIM1_CH4/CAN_RX/USB_DM</text>
<text x="78.7" y="39.6">TIM3_CH3/ADC1_IN8/PB0</text>
<text x="78.9" y="37">TIM3_CH4/ADC1_IN9/PB1</text>
<text x="109.2" y="40.8">12</text>
<text x="109.2" y="38.3">13</text>
<text x="34.3" y="43.4">30</text>
<text x="34.5" y="45.9">31</text>
<text x="40.3" y="42.1">PA12/USART1_RTS/TIM1_ETR/CAN_TX/USB_DP</text>
<text x="40.3" y="44.6">PA15</text>
<text x="40.3" y="47.2">PB3</text>
<text x="65.5" y="44.6">TIM3_CH1/SPI1_MISO1/ADC1_IN6/PA6</text>
<text x="65.5" y="42.1">TIM3_CH2/SPI1_MOSI1/ADC1_IN7/PA7</text>
<text x="78.3" y="47.2">SPI1_SCK1/ADC1_IN5/PA5</text>
<text x="109.2" y="45.9">10</text>
<text x="109.2" y="43.4">11</text>
<text x="34.3" y="53.6">34</text>
<text x="34.3" y="48.5">32</text>
<text x="34.4" y="51">33</text>
<text x="40.3" y="49.8">PB4</text>
<text x="40.3" y="52.3">PB5/I2C1_SMBAI</text>
<text x="63.7" y="49.8">SPI1_NSS1/USART2_CK2/ADC1_IN4/PA4</text>
<text x="63.9" y="52.3">TIM2_CH4/USART2_RX2/ADC1_IN3/PA3</text>
<text x="109.2" y="53.6">7</text>
<text x="109.2" y="51">8</text>
<text x="109.2" y="48.5">9</text>
<text x="34.3" y="58.6">36</text>
<text x="34.4" y="56.1">35</text>
<text x="40.3" y="54.8">PB6/I2C1_SCL/TIM4_CH1</text>
<text x="40.3" y="57.4">PB7/I2C1_SDA/TIM4_CH2</text>
<text x="40.3" y="59.9">PB8/TIM4_CH3WKUP/TIM2_CH1/USART2_CTS2/ADC1_IN0/PA0</text>
<text x="63" y="57.4">TIM2_CH2/USART2_RTS2/ADC1_IN1/PA1</text>
<text x="64" y="54.8">TIM2_CH3/USART2_TX2/ADC1_IN2/PA2</text>
<text x="109.2" y="58.6">5</text>
<text x="109.2" y="56.1">6</text>
<text x="34.3" y="61.2">37</text>
<text x="34.4" y="63.7">38</text>
<text x="40.3" y="62.4">PB9/TIM4_CH4</text>
<text x="40.3" y="65">5V</text>
<text x="87.2" y="62.4">OSC32_OUT/PC15</text>
<text x="89.4" y="65">OSC32_IN/PC14</text>
<text x="109.2" y="63.7">3</text>
<text x="109.2" y="61.2">4</text>
<text x="34.3" y="68.8">40</text>
<text x="34.3" y="66.2">39</text>
<text x="40.3" y="67.5">GND</text>
<text x="40.3" y="70">3V3</text>
<text x="85.3" y="67.5">TAMPER-RTC/PC13</text>
<text x="99.2" y="70">VBAT</text>
<text x="109.2" y="68.8">1</text>
<text x="109.2" y="66.2">2</text>
</g>
<g font-size="2.3" fill="#f00">
<text x="146.8" y="23.2">2</text>
<text x="151.6" y="24.5">VCC</text>
</g>
<g font-size="2.3" fill="#000080">
<text x="149" y="60.8">J1</text>
<text x="174" y="60.8">J2</text>
<text x="149" y="70.3">JST B2B-XH-A</text>
<text x="174" y="70.3">JST B2B-XH-A</text>
<text x="23.9" y="80.7">J3</text>
<text x="44" y="80.7">J4</text>
<text x="64" y="80.7">J5</text>
<text x="84" y="80.7">J6</text>
<text x="104" y="80.7">J7</text>
<text x="129" y="80.7">J8</text>
<text x="154" y="80.7">J9</text>
<text x="23.9" y="90.3">JST B2B-XH-A</text>
<text x="44" y="90.3">JST B2B-XH-A</text>
<text x="64" y="90.3">JST B2B-XH-A</text>
<text x="84" y="90.3">JST B2B-XH-A</text>
<text x="104" y="90.3">JST B2B-XH-A</text>
<text x="129" y="90.3">JST B2B-XH-A</text>
<text x="154" y="90.3">JST B2B-XH-A</text>
<text x="23.9" y="100.7">J10</text>
<text x="44" y="100.7">J11</text>
<text x="64" y="100.7">J12</text>
<text x="84" y="100.7">J13</text>
<text x="104" y="100.7">J14</text>
<text x="129" y="100.7">J15</text>
<text x="154" y="100.7">J16</text>
<text x="23.9" y="110.2">JST B2B-XH-A</text>
<text x="44" y="110.2">JST B2B-XH-A</text>
<text x="64" y="110.2">JST B2B-XH-A</text>
<text x="84" y="110.2">JST B2B-XH-A</text>
<text x="104" y="110.2">JST B2B-XH-A</text>
<text x="129" y="110.2">JST B2B-XH-A</text>
<text x="154" y="110.2">JST B2B-XH-A</text>
<text x="23.9" y="115.7">J17</text>
<text x="44" y="115.7">J18</text>
<text x="64" y="115.7">J19</text>
<text x="84" y="115.7">J20</text>
<text x="104" y="115.7">J21</text>
<text x="129" y="115.7">J22</text>
<text x="154" y="115.7">J23</text>
<text x="23.9" y="125.2">JST B2B-XH-A</text>
<text x="44" y="125.2">JST B2B-XH-A</text>
<text x="64" y="125.2">JST B2B-XH-A</text>
<text x="84" y="125.2">JST B2B-XH-A</text>
<text x="104" y="125.2">JST B2B-XH-A</text>
<text x="129" y="125.2">JST B2B-XH-A</text>
<text x="154" y="125.2">JST B2B-XH-A</text>
<text x="23.9" y="130.7">J24</text>
<text x="49" y="130.7">J25</text>
<text x="74" y="130.7">J26</text>
<text x="23.9" y="140.2">JST B2B-XH-A</text>
<text x="49" y="140.2">JST B2B-XH-A</text>
<text x="74" y="140.2">JST B2B-XH-A</text>
</g>
<g font-size="2" fill="#000080">
<text x="71.4" y="15.9">U1</text>
<text x="71.4" y="18">BLUEPILL</text>
<text x="149.9" y="35.7">NRF24L01 BOARD</text>
</g>
<text font-size="1.9" fill="#00f" x="66.5" y="67.9">BLUEPILL</text>
<text font-size="1.1" fill="#00f" x="65.4" y="69.6">STM32F103C8T6</text>
</svg>
